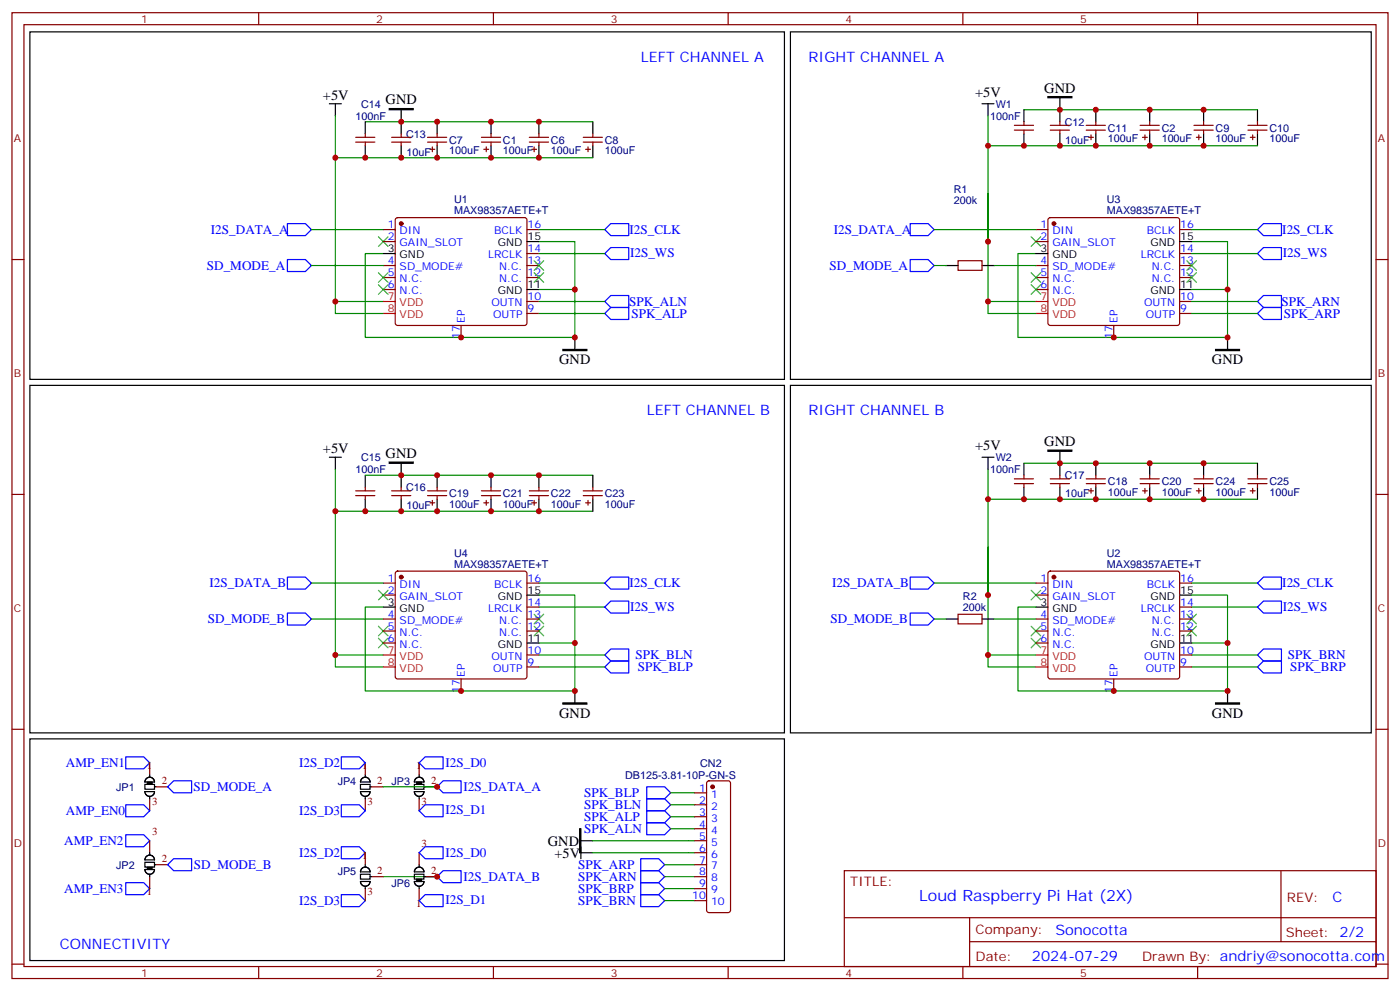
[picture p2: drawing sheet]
<svg xmlns="http://www.w3.org/2000/svg" width="412mm" height="292mm" viewBox="0 0 412 292" stroke-linecap="round" stroke-linejoin="round" font-family="sans-serif">
<g fill="none" stroke="#870000" stroke-width=".35">
<path d="M3.5 3.7h405.4v284.4h-405.4zM7.1 7.3h398.2v277.3h-398.2zM76.2 3.7v3.6M145.3 3.7v3.6M214.5 3.7v3.6M283.6 3.7v3.6M352.8 3.7v3.6M107.6 39.4v1M118.2 39.4v1M128.8 39.4v1M144.6 39.4v1M158.7 39.4v1"/>
<path d="M174.6 39.4v1M298.8 38.3h5.6M298.8 36.9h5.6M301.6 35.8v1.1M301.6 38.3v1.1M309.4 38.3h5.6M309.4 36.9h5.6M312.2 35.8v1.1M312.2 38.3v1.1M320 38.3h5.6M320 36.9h5.6M321.4 39.7v1.4"/>
<path d="M322.8 35.8v1.1M322.8 38.3v1.1M335.8 38.3h5.7M335.8 36.9h5.7M337.3 39.7v1.4M338.7 35.8v1.1M338.7 38.3v1.1M351.7 38.3h5.7M351.7 36.9h5.7M353.1 39.7v1.4M354.5 35.8v1.1M354.5 38.3v1.1"/>
<path d="M367.6 38.3h5.6M367.6 36.9h5.6M369 39.7v1.4M370.4 35.8v1.1M370.4 38.3v1.1M104.8 40.4h5.6M104.8 41.8h5.6M107.6 41.8v1.1M115.4 40.4h5.6M115.4 41.8h5.6M118.2 41.8v1.1M125.9 40.4h5.7"/>
<path d="M125.9 41.8h5.7M126.6 44h1.5M127.4 43.3v1.4M128.8 41.8v1.1M141.8 40.4h5.7M141.8 41.8h5.7M142.5 44h1.4M143.2 43.3v1.4M144.6 41.8v1.1M155.9 40.4h5.7M155.9 41.8h5.7M156.6 44h1.4"/>
<path d="M157.3 43.3v1.4M158.7 41.8v1.1M171.8 40.4h5.6M171.8 41.8h5.6M172.5 44h1.4M173.2 43.3v1.4M174.6 41.8v1.1M320.7 40.4h1.4M336.5 40.4h1.5M352.4 40.4h1.4M368.3 40.4h1.4M3.5 76.4h3.6"/>
<path d="M112.9 67.6h3.5M112.9 71.1h3.5M112.9 78.2h3.5M116.7 64.3l.4-.2h37.4l.5 .2 .2 .5v30.3l-.2 .5-.5 .2h-37.4l-.5-.2-.2-.5v-30.3zM155.2 67.6h3.5M155.2 78.2h3.5M155.2 74.6h3.5M282.2 76.8h7.1v2.8h-7.1zM305.2 67.6h3.5M305.2 71.1h3.5M305.2 78.2h3.5M308.9 64.3l.5-.2h37.4l.5 .2 .2 .5v30.3l-.2 .5-.5 .2h-37.4l-.5-.2-.2-.5v-30.3z"/>
<path d="M347.5 67.6h3.5M347.5 78.2h3.5M347.5 74.6h3.5M405.3 76.4h3.6M112.9 81.7h3.5M112.9 85.2h3.5M135.8 95.8v3.5M155.2 81.7h3.5M155.2 92.3h3.5M155.2 88.8h3.5M305.2 81.7h3.5M305.2 85.2h3.5"/>
<path d="M328.1 95.8v3.5M347.5 81.7h3.5M347.5 92.3h3.5M347.5 88.8h3.5M301.6 139.9v1.1M312.2 139.9v1.1M322.8 139.9v1.1M338.7 139.9v1.1M354.5 139.9v1.1M370.4 139.9v1.1M3.5 145.6h3.6M104.8 145.9h5.6"/>
<path d="M104.8 144.5h5.6M107.6 143.4v1.1M107.6 145.9v1.1M115.4 145.9h5.6M115.4 144.5h5.6M118.2 143.4v1.1M118.2 145.9v1.1M125.9 145.9h5.7M125.9 144.5h5.7M126.6 148h1.5M127.4 147.3v1.4M128.8 143.4v1.1"/>
<path d="M128.8 145.9v1.1M141.8 145.9h5.7M141.8 144.5h5.7M142.5 148h1.4M143.2 147.3v1.4M144.6 143.4v1.1M144.6 145.9v1.1M155.9 145.9h5.7M155.9 144.5h5.7M156.6 148h1.4M157.3 147.3v1.4M158.7 143.4v1.1"/>
<path d="M158.7 145.9v1.1M171.8 145.9h5.6M171.8 144.5h5.6M172.5 148h1.4M173.2 147.3v1.4M174.6 143.4v1.1M174.6 145.9v1.1M298.8 142.4h5.6M298.8 141h5.6M301.6 142.4v1M309.4 142.4h5.6M309.4 141h5.6"/>
<path d="M312.2 142.4v1M320 142.4h5.6M320 141h5.6M320.7 144.5h1.4M321.4 143.8v1.4M322.8 142.4v1M335.8 142.4h5.7M335.8 141h5.7M336.5 144.5h1.5M337.3 143.8v1.4M338.7 142.4v1M351.7 142.4h5.7"/>
<path d="M351.7 141h5.7M352.4 144.5h1.4M353.1 143.8v1.4M354.5 142.4v1M367.6 142.4h5.6M367.6 141h5.6M368.3 144.5h1.4M369 143.8v1.4M370.4 142.4v1M405.3 145.6h3.6M112.9 171.7h3.5M112.9 175.2h3.5"/>
<path d="M116.7 168.3l.4-.2h37.4l.5 .2 .2 .5v30.4l-.2 .5-.5 .2h-37.4l-.5-.3-.2-.4v-30.4zM155.2 171.7h3.5M155.2 178.7h3.5M305.2 171.7h3.5M305.2 175.2h3.5M308.9 168.3l.5-.2h37.4l.5 .2 .2 .5v30.4l-.2 .5-.5 .2h-37.4l-.5-.3-.2-.4v-30.4zM347.5 171.7h3.5M347.5 178.7h3.5M112.9 182.2h3.5M112.9 185.8h3.5M112.9 189.3h3.5M135.8 199.9v3.5"/>
<path d="M155.2 182.2h3.5M155.2 185.8h3.5M155.2 196.4h3.5M155.2 192.8h3.5M282.2 180.8h7.1v2.9h-7.1zM305.2 182.2h3.5M305.2 185.8h3.5M305.2 189.3h3.5M328.1 199.9v3.5M347.5 182.2h3.5M347.5 185.8h3.5M347.5 196.4h3.5"/>
<path d="M347.5 192.8h3.5M3.5 214.7h3.6M405.3 214.7h3.6M204.6 233.4h3.5M204.6 236.9h3.5M208.4 230.1l.4-.2h5.7l.5 .2 .2 .5v37.4l-.2 .5-.5 .2h-5.7l-.5-.3-.2-.4v-37.4zM204.6 240.5h3.5M204.6 244h3.5M204.6 247.5h3.5M204.6 251h3.5M204.6 254.6h3.5M204.6 258.1h3.5"/>
<path d="M248.7 256.3h156.6v28.3h-156.6zM377.3 256.4v20.8M204.6 261.6h3.5M204.6 265.1h3.5M248.7 270.2h156.5M285.6 277.2h119.6M285.6 270.2v14.1M3.5 283.8h3.6M76.2 284.6v3.5M145.3 284.6v3.5M214.5 284.6v3.5M283.6 284.6v3.5"/>
<path d="M352.8 284.6v3.5M405.3 283.8h3.6"/>
</g>
<g fill="none" stroke="#850000" stroke-width=".35">
<path d="M44.1 224.6v3.5M44.1 235.2v3.5M45.9 231.6h3.5M107.6 224.6v3.5M107.6 235.2v3.5M109.4 231.6h3.5M123.5 224.6v3.5M123.5 235.2v3.5M125.2 231.6h3.6M44.1 247.5v3.5M44.1 258.1v3.5M45.9 254.6h3.5"/>
<path d="M107.6 251v3.6M109.4 258.1h3.5M123.5 251v3.6M125.2 258.1h3.6M107.6 261.6v3.5M123.5 261.6v3.5"/>
</g>
<g fill="none" stroke="#000" stroke-width=".35">
<path d="M8.8 9.4h222.3v102.3h-222.3zM232.8 9.4h171.1v102.3h-171.1zM97 30.6h3.5M98.8 30.6v3.5M107.6 35.8v3.6M118.2 32.3v7.1M128.8 35.8v3.6M144.6 35.8v3.6M158.7 35.8v3.6M174.6 35.8v3.6M289.3 30.6h3.5M291 30.6v3.5"/>
<path d="M301.6 32.3v3.5M301.6 39.4v3.5M312.2 28.8v7M312.2 39.4v3.5M322.8 32.3v3.5M322.8 39.4v3.5M338.7 32.3v3.5M338.7 39.4v3.5M354.5 32.3v3.5M354.5 39.4v3.5M370.4 32.3v3.5M370.4 39.4v3.5"/>
<path d="M107.6 42.9v3.5M118.2 42.9v3.5M128.8 42.9v3.5M144.6 42.9v3.5M158.7 42.9v3.5M174.6 42.9v3.5M112.9 74.6h3.5M155.2 71.1h3.5M278.7 78.2h3.5M289.3 78.2h3.5M305.2 74.6h3.5M347.5 71.1h3.5"/>
<path d="M155.2 85.2h3.5M169.3 99.3v3.6M347.5 85.2h3.5M361.6 99.3v3.6M8.8 113.5h222.3v102.3h-222.3zM232.8 113.5h171.1v102.3h-171.1zM97 134.6h3.5M98.8 134.6v3.5M107.6 139.9v3.5M118.2 136.4v7M128.8 139.9v3.5M144.6 139.9v3.5"/>
<path d="M158.7 139.9v3.5M174.6 139.9v3.5M289.3 134.6h3.5M291 134.6v3.5M301.6 136.4v3.5M312.2 132.9v7M322.8 136.4v3.5M338.7 136.4v3.5M354.5 136.4v3.5M370.4 136.4v3.5M107.6 147v3.5M118.2 147v3.5"/>
<path d="M128.8 147v3.5M144.6 147v3.5M158.7 147v3.5M174.6 147v3.5M301.6 143.4v3.6M312.2 143.4v3.6M322.8 143.4v3.6M338.7 143.4v3.6M354.5 143.4v3.6M370.4 143.4v3.6M112.9 178.7h3.5M155.2 175.2h3.5"/>
<path d="M305.2 178.7h3.5M347.5 175.2h3.5M155.2 189.3h3.5M278.7 182.2h3.5M289.3 182.2h3.5M347.5 189.3h3.5M8.8 217.5h222.3v65.3h-222.3zM169.3 203.4v3.5M361.6 203.4v3.5M42.7 230.9h2.8v1.4h-2.8zM42.7 233h2.8a1.41 1.41 0 0 1-1.4 1.5 1.41 1.41 0 0 1-1.4-1.5zM43.3 229.1a1.41 1.41 0 0 1 1.4-.1 1.41 1.41 0 0 1 .8 1.2h-2.8z"/>
<path d="M44.1 228.1v.7M44.1 234.5v.7M45.5 231.6h.4M106.2 230.9h2.8v1.4h-2.8zM106.2 233h2.8a1.41 1.41 0 0 1-1.4 1.5 1.41 1.41 0 0 1-1.4-1.5zM106.8 229.1a1.41 1.41 0 0 1 1.4-.1 1.41 1.41 0 0 1 .8 1.2h-2.8zM107.6 228.1v.7M107.6 234.5v.7M109 231.6h.4M122.1 230.9h2.8v1.4h-2.8zM122.1 233h2.8a1.41 1.41 0 0 1-1.4 1.5 1.41 1.41 0 0 1-1.4-1.5zM122.6 229.1a1.41 1.41 0 0 1 1.5-.1 1.41 1.41 0 0 1 .8 1.2h-2.8z"/>
<path d="M123.5 228.1v.7M123.5 234.5v.7M124.9 231.6h.3M42.7 253.9h2.8v1.4h-2.8zM42.7 256h2.8a1.41 1.41 0 0 1-1.4 1.4 1.41 1.41 0 0 1-1.4-1.4zM43 252.3a1.41 1.41 0 0 1 1.5-.5 1.41 1.41 0 0 1 1 1.4l-2.8-.1zM44.1 251v.7M44.1 257.4v.7M45.5 254.6h.4M106.2 257.4h2.8v1.4h-2.8zM106.2 259.5h2.8a1.41 1.41 0 0 1-1.4 1.4 1.41 1.41 0 0 1-1.4-1.4zM107.6 254.6v.7"/>
<path d="M109 256.7a1.41 1.41 0 0 0-1.4-1.4 1.41 1.41 0 0 0-1.4 1.4h2.8M109 258.1h.4M122.1 257.4h2.8v1.4h-2.8zM122.1 259.5h2.8a1.41 1.41 0 0 1-1.4 1.4 1.41 1.41 0 0 1-1.4-1.4zM122.1 256.7a1.41 1.41 0 0 1 1.4-1.4 1.41 1.41 0 0 1 1.4 1.4h-2.8M123.5 254.6v.7M124.9 258.1h.3M171.1 247.5h3.5M171.1 251h3.5M171.1 249.3v3.5M107.6 260.9v.7M123.5 260.9v.7"/>
</g>
<g fill="#000" stroke="#000" stroke-width=".35">
<path d="M114.7 32h7v.3h-7zM308.7 28.4h7v.4h-7zM165.8 102.9h7.1v.3h-7.1zM358.1 102.9h7v.3h-7zM114.7 136h7v.4h-7zM308.7 132.5h7v.4h-7zM165.8 206.9h7.1v.4h-7.1zM358.1 206.9h7v.4h-7zM43.4 230.2h1.4v.7h-1.4zM122.8 230.2h1.4v.7h-1.4zM43.4 255.3h1.4v.7h-1.4zM122.8 258.8h1.4v.7h-1.4z"/>
<path d="M170.7 244h.4v7h-.4z"/>
</g>
<g fill="none" stroke="#00f" stroke-width=".35">
<path d="M84.7 76.4h5.3l1.7 1.8-1.7 1.7h-5.3zM84.7 65.8h5.3l1.7 1.8-1.7 1.8h-5.3zM179.9 72.9h5.3v3.5h-5.3l-1.7-1.8zM179.9 65.8h5.3v3.6h-5.3l-1.7-1.8zM268.1 65.8h5.3l1.8 1.8-1.8 1.8h-5.3zM268.1 76.4h5.3l1.8 1.8-1.8 1.7h-5.3zM370.4 67.6l1.8-1.8h5.3v3.6h-5.3zM372.2 72.9h5.3v3.5h-5.3l-1.8-1.8zM179.9 87h5.3v3.5h-5.3l-1.7-1.7zM179.9 90.5h5.3v3.6h-5.3l-1.7-1.8zM372.2 90.5h5.3v3.6h-5.3l-1.8-1.8zM372.2 87h5.3v3.5h-5.3l-1.8-1.7z"/>
<path d="M84.7 169.9h5.3l1.7 1.8-1.7 1.7h-5.3zM179.9 169.9h5.3v3.5h-5.3l-1.7-1.7zM179.9 177h5.3v3.5h-5.3l-1.7-1.8zM268.1 169.9h5.3l1.8 1.8-1.8 1.7h-5.3zM372.2 169.9h5.3v3.5h-5.3l-1.8-1.7zM372.2 177h5.3v3.5h-5.3l-1.8-1.8zM84.7 180.5h5.3l1.7 1.7-1.7 1.8h-5.3zM179.9 194.6h5.3v3.5h-5.3l-1.7-1.7zM179.9 191.1h5.3v3.5h-5.3l-1.7-1.8zM268.1 180.5h5.3l1.8 1.7-1.8 1.8h-5.3zM370.4 192.8l1.8-1.7h5.3v3.5h-5.3zM372.2 194.6h5.3v3.5h-5.3l-1.8-1.7z"/>
<path d="M37 222.8h5.3l1.8 1.8-1.8 1.7h-5.3zM37 236.9h5.3l1.8 1.8-1.8 1.8h-5.3zM49.4 231.6l1.8-1.7h5.2v3.5h-5.2zM100.5 222.8h5.3l1.8 1.8-1.8 1.7h-5.3zM100.5 236.9h5.3l1.8 1.8-1.8 1.8h-5.3zM123.5 224.6l1.7-1.8h5.3v3.5h-5.3zM123.5 238.7l1.7-1.8h5.3v3.6h-5.3zM128.8 231.6l1.7-1.7h5.3v3.5h-5.3zM190.5 238.7h5.3l1.8 1.8-1.8 1.7h-5.3zM190.5 231.6h5.3l1.8 1.8-1.8 1.8h-5.3zM190.5 235.2h5.3l1.8 1.7-1.8 1.8h-5.3zM37 245.7h5.3l1.8 1.8-1.8 1.8h-5.3z"/>
<path d="M37 259.9h5.3l1.8 1.7-1.8 1.8h-5.3zM49.4 254.6l1.8-1.8h5.2v3.5h-5.2zM100.5 249.3h5.3l1.8 1.7-1.8 1.8h-5.3zM123.5 251l1.7-1.7h5.3v3.5h-5.3zM128.8 258.1l1.7-1.8h5.3v3.6h-5.3zM188.7 252.8h5.3l1.8 1.8-1.8 1.7h-5.3zM188.7 256.3h5.3l1.8 1.8-1.8 1.8h-5.3zM188.7 259.9h5.3l1.8 1.7-1.8 1.8h-5.3zM190.5 242.2h5.3l1.8 1.8-1.8 1.7h-5.3zM100.5 263.4h5.3l1.8 1.7-1.8 1.8h-5.3zM123.5 265.1l1.7-1.7h5.3v3.5h-5.3zM188.7 263.4h5.3l1.8 1.7-1.8 1.8h-5.3z"/>
</g>
<g fill="none" stroke="#008700" stroke-width=".35">
<path d="M98.8 34.1v54.7h14.1M107.6 35.8h67M291 34.1v8.8h79.4M301.6 32.3h68.8M98.8 46.4h75.8M291 42.9v28.2v-14.1M91.7 67.6h21.2M91.7 78.2h21.2M158.7 71.1h10.6v28.2h-61.7v-24.7h5.3M158.7 74.6h19.5M158.7 67.6h19.5M275.2 67.6h30"/>
<path d="M275.2 78.2h3.5M291 71.1v21.2h14.2M292.8 78.2h12.4M351 71.1h10.6v28.2h-61.7v-24.7h5.3M351 74.6h19.4M351 67.6h19.4M98.8 88.8v3.5h14.1M158.7 85.2h10.6M158.7 92.3h19.5M158.7 88.8h19.5M291 88.8h14.2M351 85.2h10.6"/>
<path d="M351 92.3h19.4M351 88.8h19.4M98.8 138.1v54.7h14.1M107.6 139.9h67M291 138.1v8.9h79.4M301.6 136.4h68.8M98.8 150.5h75.8M291 147v28.2v-14.1M91.7 171.7h21.2M158.7 175.2h10.6v28.2h-61.7v-24.7h5.3M158.7 171.7h19.5M158.7 178.7h19.5"/>
<path d="M275.2 171.7h30M291 175.2v21.2h14.2M351 175.2h10.6v28.2h-61.7v-24.7h5.3M351 171.7h19.4M351 178.7h19.4M91.7 182.2h21.2M98.8 192.8v3.6h14.1M158.7 192.8h19.5M158.7 196.4h19.5M158.7 189.3h10.6M275.2 182.2h3.5M291 192.8h14.2"/>
<path d="M292.8 182.2h12.4M351 192.8h19.4M351 196.4h19.4M351 189.3h10.6M112.9 231.6h15.9M197.6 233.4h7M197.6 236.9h7M112.9 258.1h15.9M174.6 247.5h30M174.6 251h30M195.8 258.1h8.8M195.8 254.6h8.8"/>
<path d="M197.6 240.5h7M197.6 244h7M195.8 261.6h8.8M195.8 265.1h8.8"/>
</g>
<g fill="#870000" stroke="#870000" stroke-width=".35">
<circle cx="209.9" cy="231.6" r=".53"/>
<circle cx="118.2" cy="65.8" r=".53"/>
<circle cx="310.4" cy="169.9" r=".53"/>
<circle cx="310.4" cy="65.8" r=".53"/>
<circle cx="118.2" cy="169.9" r=".53"/>
</g>
<g fill="none" stroke="#3c3" stroke-width=".35">
<path d="M111.5 69.7l2.8 2.8M114.3 69.7l-2.8 2.8M157.3 76.8l2.9 2.8M160.2 76.8l-2.9 2.8M303.7 69.7l2.9 2.8M306.6 69.7l-2.9 2.8M349.6 76.8l2.8 2.8M352.4 76.8l-2.8 2.8M111.5 80.3l2.8 2.8M111.5 83.8l2.8 2.8M114.3 80.3l-2.8 2.8M114.3 83.8l-2.8 2.8"/>
<path d="M157.3 80.3l2.9 2.8M160.2 80.3l-2.9 2.8M303.7 80.3l2.9 2.8M303.7 83.8l2.9 2.8M306.6 80.3l-2.9 2.8M306.6 83.8l-2.9 2.8M349.6 80.3l2.8 2.8M352.4 80.3l-2.8 2.8M111.5 173.8l2.8 2.8M114.3 173.8l-2.8 2.8M303.7 173.8l2.9 2.8M306.6 173.8l-2.9 2.8"/>
<path d="M111.5 187.9l2.8 2.8M111.5 184.4l2.8 2.8M114.3 187.9l-2.8 2.8M114.3 184.4l-2.8 2.8M157.3 180.8l2.9 2.9M157.3 184.4l2.9 2.8M160.2 180.8l-2.9 2.9M160.2 184.4l-2.9 2.8M303.7 187.9l2.9 2.8M303.7 184.4l2.9 2.8M306.6 187.9l-2.9 2.8M306.6 184.4l-2.9 2.8"/>
<path d="M349.6 180.8l2.8 2.9M349.6 184.4l2.8 2.8M352.4 180.8l-2.8 2.9M352.4 184.4l-2.8 2.8"/>
</g>
<path d="M112.9 88.8h3.5M112.9 92.3h3.5M305.2 88.8h3.5M305.2 92.3h3.5M112.9 192.8h3.5M112.9 196.4h3.5M305.2 192.8h3.5M305.2 196.4h3.5" fill="none" stroke="#f00" stroke-width=".35"/>
<g fill="#c00">
<circle cx="128.8" cy="258.1" r=".88"/>
<circle cx="354.5" cy="42.9" r=".88"/>
<circle cx="338.7" cy="42.9" r=".88"/>
<circle cx="354.5" cy="32.3" r=".88"/>
<circle cx="338.7" cy="32.3" r=".88"/>
<circle cx="158.8" cy="46.4" r=".88"/>
<circle cx="144.6" cy="46.4" r=".88"/>
<circle cx="158.8" cy="35.8" r=".88"/>
<circle cx="144.6" cy="35.8" r=".88"/>
<circle cx="128.8" cy="46.4" r=".88"/>
<circle cx="128.8" cy="35.8" r=".88"/>
<circle cx="322.8" cy="42.9" r=".88"/>
<circle cx="322.8" cy="32.3" r=".88"/>
<circle cx="118.2" cy="46.4" r=".88"/>
<circle cx="118.2" cy="35.8" r=".88"/>
<circle cx="312.2" cy="42.9" r=".88"/>
<circle cx="107.6" cy="46.4" r=".88"/>
<circle cx="312.2" cy="32.3" r=".88"/>
<circle cx="301.6" cy="42.9" r=".88"/>
<circle cx="98.8" cy="46.4" r=".88"/>
<circle cx="128.8" cy="231.6" r=".88"/>
<circle cx="291" cy="147" r=".88"/>
<circle cx="301.6" cy="147" r=".88"/>
<circle cx="312.2" cy="136.4" r=".88"/>
<circle cx="107.6" cy="150.5" r=".88"/>
<circle cx="312.2" cy="147" r=".88"/>
<circle cx="118.2" cy="139.9" r=".88"/>
<circle cx="118.2" cy="150.5" r=".88"/>
<circle cx="322.8" cy="136.4" r=".88"/>
<circle cx="322.8" cy="147" r=".88"/>
<circle cx="128.8" cy="139.9" r=".88"/>
<circle cx="128.8" cy="150.5" r=".88"/>
<circle cx="144.6" cy="139.9" r=".88"/>
<circle cx="158.8" cy="139.9" r=".88"/>
<circle cx="144.6" cy="150.5" r=".88"/>
<circle cx="158.8" cy="150.5" r=".88"/>
<circle cx="338.7" cy="136.4" r=".88"/>
<circle cx="354.5" cy="136.4" r=".88"/>
<circle cx="338.7" cy="147" r=".88"/>
<circle cx="354.5" cy="147" r=".88"/>
<circle cx="169.3" cy="85.2" r=".88"/>
<circle cx="98.8" cy="88.8" r=".88"/>
<circle cx="135.8" cy="99.3" r=".88"/>
<circle cx="169.3" cy="99.3" r=".88"/>
<circle cx="361.6" cy="203.4" r=".88"/>
<circle cx="328.1" cy="203.4" r=".88"/>
<circle cx="361.6" cy="189.3" r=".88"/>
<circle cx="291" cy="175.2" r=".88"/>
<circle cx="291" cy="192.8" r=".88"/>
<circle cx="291" cy="88.8" r=".88"/>
<circle cx="291" cy="71.1" r=".88"/>
<circle cx="361.6" cy="85.2" r=".88"/>
<circle cx="328.1" cy="99.3" r=".88"/>
<circle cx="361.6" cy="99.3" r=".88"/>
<circle cx="291" cy="42.9" r=".88"/>
<circle cx="169.3" cy="203.4" r=".88"/>
<circle cx="135.8" cy="203.4" r=".88"/>
<circle cx="98.8" cy="192.8" r=".88"/>
<circle cx="169.3" cy="189.3" r=".88"/>
<circle cx="98.8" cy="150.5" r=".88"/>
</g>
<text font-size="4.6" fill="#00f" x="270.8" y="265.4">Loud Raspberry Pi Hat (2X)</text>
<g font-size="4.2" fill="#00f">
<text x="188.7" y="18.2">LEFT CHANNEL A</text>
<text x="238.1" y="18.2">RIGHT CHANNEL A</text>
<text x="190.5" y="122.3">LEFT CHANNEL B</text>
<text x="238.1" y="122.3">RIGHT CHANNEL B</text>
<text x="392.5" y="265.6">C</text>
<text x="310.9" y="275.2">Sonocotta</text>
<text x="17.6" y="279.3">CONNECTIVITY</text>
<text x="304" y="283">2024-07-29</text>
</g>
<g font-size="4.2">
<text x="95.1" y="29.4">+5V</text>
<text x="287.3" y="28.5">+5V</text>
<text x="307.6" y="27.2">GND</text>
<text x="113.6" y="30.8">GND</text>
<text x="164.7" y="107.2">GND</text>
<text x="357" y="107.2">GND</text>
<text x="307.6" y="131.3">GND</text>
<text x="95.1" y="133.5">+5V</text>
<text x="113.6" y="134.8">GND</text>
<text x="287.3" y="132.5">+5V</text>
<text x="164.7" y="211.3">GND</text>
<text x="357" y="211.3">GND</text>
<text x="161.4" y="248.9">GND</text>
<text x="163.3" y="252.5">+5V</text>
</g>
<g font-size="3.9" fill="#00f">
<text x="62.1" y="68.8">I2S_DATA_A</text>
<text x="185.5" y="68.7">I2S_CLK</text>
<text x="245.6" y="68.8">I2S_DATA_A</text>
<text x="377.7" y="68.7">I2S_CLK</text>
<text x="185.6" y="75.8">I2S_WS</text>
<text x="377.9" y="75.8">I2S_WS</text>
<text x="60.9" y="79.4">SD_MODE_A</text>
<text x="244.4" y="79.4">SD_MODE_A</text>
<text x="185.3" y="90">SPK_ALN</text>
<text x="186" y="93.6">SPK_ALP</text>
<text x="377.5" y="90">SPK_ARN</text>
<text x="378.2" y="93.6">SPK_ARP</text>
<text x="61.7" y="172.9">I2S_DATA_B</text>
<text x="185.5" y="172.8">I2S_CLK</text>
<text x="245.1" y="172.9">I2S_DATA_B</text>
<text x="377.7" y="172.8">I2S_CLK</text>
<text x="185.6" y="179.9">I2S_WS</text>
<text x="377.9" y="179.9">I2S_WS</text>
<text x="61.2" y="183.5">SD_MODE_B</text>
<text x="244.6" y="183.5">SD_MODE_B</text>
<text x="187.2" y="194.1">SPK_BLN</text>
<text x="187.9" y="197.6">SPK_BLP</text>
<text x="379.4" y="194">SPK_BRN</text>
<text x="380" y="197.5">SPK_BRP</text>
<text x="19.4" y="225.9">AMP_EN1</text>
<text x="88.1" y="225.7">I2S_D2</text>
<text x="131.2" y="225.8">I2S_D0</text>
<text x="57" y="232.8">SD_MODE_A</text>
<text x="136.5" y="232.9">I2S_DATA_A</text>
<text x="19.4" y="240">AMP_EN0</text>
<text x="88.1" y="240">I2S_D3</text>
<text x="131.2" y="239.8">I2S_D1</text>
<text x="172.1" y="234.6">SPK_BLP</text>
<text x="172.1" y="238.2">SPK_BLN</text>
<text x="172.1" y="241.7">SPK_ALP</text>
<text x="172.1" y="245.2">SPK_ALN</text>
<text x="18.9" y="248.8">AMP_EN2</text>
<text x="57.1" y="255.9">SD_MODE_B</text>
<text x="88.1" y="252.2">I2S_D2</text>
<text x="131.2" y="252.3">I2S_D0</text>
<text x="170.3" y="255.8">SPK_ARP</text>
<text x="18.9" y="262.9">AMP_EN3</text>
<text x="136.5" y="259.4">I2S_DATA_B</text>
<text x="170.3" y="259.3">SPK_ARN</text>
<text x="170.3" y="262.9">SPK_BRP</text>
<text x="88.1" y="266.4">I2S_D3</text>
<text x="131.2" y="266.2">I2S_D1</text>
<text x="170.3" y="266.4">SPK_BRN</text>
</g>
<g font-size="3.9" fill="#800">
<text x="250.5" y="260.9">TITLE:</text>
<text x="379.1" y="265.6">REV:</text>
<text x="287.4" y="275.1">Company:</text>
<text x="378.7" y="275.7">Sheet: 2/2</text>
<text x="287.4" y="282.8">Date:</text>
<text x="336.4" y="282.9">Drawn By: andriy@sonocotta.com</text>
</g>
<g font-size="3.2" fill="#800">
<text x="41.6" y="6.7">1</text>
<text x="110.8" y="6.7">2</text>
<text x="179.9" y="6.7">3</text>
<text x="249.1" y="6.7">4</text>
<text x="318.2" y="6.7">5</text>
<text x="4.1" y="41.8">A</text>
<text x="405.9" y="41.8">A</text>
<text x="4.1" y="111">B</text>
<text x="405.9" y="111">B</text>
<text x="4.1" y="180.1">C</text>
<text x="405.9" y="180.1">C</text>
<text x="4.1" y="249.3">D</text>
<text x="405.9" y="249.3">D</text>
<text x="41.6" y="287.5">1</text>
<text x="110.8" y="287.5">2</text>
<text x="179.9" y="287.5">3</text>
<text x="249.1" y="287.5">4</text>
<text x="318.2" y="287.5">5</text>
</g>
<g font-size="3.2" fill="#000080">
<text x="104.7" y="35.2">100nF</text>
<text x="106.3" y="31.7">C14</text>
<text x="291.7" y="35.2">100nF</text>
<text x="293.3" y="31.7">W1</text>
<text x="119.6" y="40.5">C13</text>
<text x="313.6" y="37">C12</text>
<text x="326.3" y="41.9">100uF</text>
<text x="326.3" y="38.7">C11</text>
<text x="342.2" y="41.9">100uF</text>
<text x="342.2" y="38.7">C2</text>
<text x="358.1" y="41.9">100uF</text>
<text x="358.1" y="38.7">C9</text>
<text x="373.9" y="41.9">100uF</text>
<text x="373.9" y="38.7">C10</text>
<text x="119.7" y="45.8">10uF</text>
<text x="132.3" y="45.5">100uF</text>
<text x="132.3" y="42.3">C7</text>
<text x="148.2" y="45.5">100uF</text>
<text x="148.2" y="42.3">C1</text>
<text x="162.3" y="45.5">100uF</text>
<text x="162.3" y="42.3">C6</text>
<text x="178.2" y="45.5">100uF</text>
<text x="178.2" y="42.3">C8</text>
<text x="313.7" y="42.3">10uF</text>
<text x="133.8" y="59.8">U1</text>
<text x="281" y="59.9">200k</text>
<text x="281" y="56.7">R1</text>
<text x="326" y="59.8">U3</text>
<text x="133.8" y="63">MAX98357AETE+T</text>
<text x="326" y="63">MAX98357AETE+T</text>
<text x="106.3" y="135.8">C15</text>
<text x="293.3" y="135.8">W2</text>
<text x="104.7" y="139.3">100nF</text>
<text x="291.7" y="139.3">100nF</text>
<text x="313.6" y="141.1">C17</text>
<text x="326.3" y="142.8">C18</text>
<text x="342.2" y="142.8">C20</text>
<text x="358.1" y="142.8">C24</text>
<text x="373.9" y="142.8">C25</text>
<text x="119.6" y="144.6">C16</text>
<text x="119.7" y="149.9">10uF</text>
<text x="132.3" y="149.5">100uF</text>
<text x="132.3" y="146.3">C19</text>
<text x="148.2" y="149.5">100uF</text>
<text x="148.2" y="146.3">C21</text>
<text x="162.3" y="149.5">100uF</text>
<text x="162.3" y="146.3">C22</text>
<text x="178.2" y="149.5">100uF</text>
<text x="178.2" y="146.3">C23</text>
<text x="313.7" y="146.3">10uF</text>
<text x="326.3" y="146">100uF</text>
<text x="342.2" y="146">100uF</text>
<text x="358.1" y="146">100uF</text>
<text x="373.9" y="146">100uF</text>
<text x="133.8" y="167.1">MAX98357AETE+T</text>
<text x="133.8" y="163.9">U4</text>
<text x="326" y="167.1">MAX98357AETE+T</text>
<text x="326" y="163.9">U2</text>
<text x="283.6" y="179.8">200k</text>
<text x="283.6" y="176.6">R2</text>
<text x="206.3" y="225.7">CN2</text>
<text x="34.2" y="233">JP1</text>
<text x="99.5" y="231">JP4</text>
<text x="115.3" y="231">JP3</text>
<text x="184.1" y="229.2">DB125-3.81-10P-GN-S</text>
<text x="34.2" y="255.7">JP2</text>
<text x="99.5" y="257.5">JP5</text>
<text x="115.3" y="261.2">JP6</text>
</g>
<g font-size="3.2" fill="#00f">
<text x="114.2" y="67.2">1</text>
<text x="114.2" y="70.8">2</text>
<text x="117.7" y="69">DIN</text>
<text x="145.6" y="69">BCLK</text>
<text x="155.4" y="67.2">16</text>
<text x="306.5" y="67.2">1</text>
<text x="306.5" y="70.8">2</text>
<text x="310" y="69">DIN</text>
<text x="337.8" y="69">BCLK</text>
<text x="347.7" y="67.2">16</text>
<text x="114.2" y="77.8">4</text>
<text x="117.7" y="72.5">GAIN_SLOT</text>
<text x="143.8" y="76.1">LRCLK</text>
<text x="155.4" y="77.8">13</text>
<text x="155.4" y="74.3">14</text>
<text x="306.5" y="77.8">4</text>
<text x="310" y="72.5">GAIN_SLOT</text>
<text x="336" y="76.1">LRCLK</text>
<text x="347.7" y="77.8">13</text>
<text x="347.7" y="74.3">14</text>
<text x="114.2" y="81.4">5</text>
<text x="117.7" y="79.6">SD_MODE#</text>
<text x="117.7" y="83.1">N.C.</text>
<text x="147" y="83.1">N.C.</text>
<text x="147" y="79.6">N.C.</text>
<text x="155.4" y="81.4">12</text>
<text x="306.5" y="81.4">5</text>
<text x="310" y="79.6">SD_MODE#</text>
<text x="310" y="83.1">N.C.</text>
<text x="339.3" y="83.1">N.C.</text>
<text x="339.3" y="79.6">N.C.</text>
<text x="347.7" y="81.4">12</text>
<text x="114.2" y="84.9">6</text>
<text x="117.7" y="86.6">N.C.</text>
<text x="155.4" y="88.4">10</text>
<text x="306.5" y="84.9">6</text>
<text x="310" y="86.6">N.C.</text>
<text x="347.7" y="88.4">10</text>
<text x="136.9" y="95.1" transform="rotate(-90 136.9 95.1)">EP</text>
<text x="144.8" y="90.2">OUTN</text>
<text x="145.2" y="93.7">OUTP</text>
<text x="155.4" y="91.9">9</text>
<text x="329.1" y="95.1" transform="rotate(-90 329.1 95.1)">EP</text>
<text x="337" y="90.2">OUTN</text>
<text x="337.5" y="93.7">OUTP</text>
<text x="347.7" y="91.9">9</text>
<text x="135.5" y="99.8" transform="rotate(-90 135.5 99.8)">17</text>
<text x="327.7" y="99.8" transform="rotate(-90 327.7 99.8)">17</text>
<text x="114.2" y="171.3">1</text>
<text x="117.7" y="173.1">DIN</text>
<text x="145.6" y="173.1">BCLK</text>
<text x="155.4" y="171.3">16</text>
<text x="306.5" y="171.3">1</text>
<text x="310" y="173.1">DIN</text>
<text x="337.8" y="173.1">BCLK</text>
<text x="347.7" y="171.3">16</text>
<text x="114.2" y="174.8">2</text>
<text x="117.7" y="176.6">GAIN_SLOT</text>
<text x="155.4" y="178.4">14</text>
<text x="306.5" y="174.8">2</text>
<text x="310" y="176.6">GAIN_SLOT</text>
<text x="347.7" y="178.4">14</text>
<text x="114.2" y="181.9">4</text>
<text x="114.2" y="185.4">5</text>
<text x="117.7" y="183.7">SD_MODE#</text>
<text x="143.8" y="180.1">LRCLK</text>
<text x="147" y="183.7">N.C.</text>
<text x="155.4" y="185.4">12</text>
<text x="155.4" y="181.9">13</text>
<text x="306.5" y="181.9">4</text>
<text x="306.5" y="185.4">5</text>
<text x="310" y="183.7">SD_MODE#</text>
<text x="336" y="180.1">LRCLK</text>
<text x="339.3" y="183.7">N.C.</text>
<text x="347.7" y="185.4">12</text>
<text x="347.7" y="181.9">13</text>
<text x="114.2" y="188.9">6</text>
<text x="117.7" y="187.2">N.C.</text>
<text x="117.7" y="190.7">N.C.</text>
<text x="147" y="187.2">N.C.</text>
<text x="306.5" y="188.9">6</text>
<text x="310" y="187.2">N.C.</text>
<text x="310" y="190.7">N.C.</text>
<text x="339.3" y="187.2">N.C.</text>
<text x="144.8" y="194.2">OUTN</text>
<text x="145.2" y="197.8">OUTP</text>
<text x="155.4" y="196">9</text>
<text x="155.4" y="192.5">10</text>
<text x="337" y="194.2">OUTN</text>
<text x="337.5" y="197.8">OUTP</text>
<text x="347.7" y="196">9</text>
<text x="347.7" y="192.5">10</text>
<text x="135.5" y="203.9" transform="rotate(-90 135.5 203.9)">17</text>
<text x="136.9" y="199.2" transform="rotate(-90 136.9 199.2)">EP</text>
<text x="327.7" y="203.9" transform="rotate(-90 327.7 203.9)">17</text>
<text x="329.1" y="199.2" transform="rotate(-90 329.1 199.2)">EP</text>
<text x="205.9" y="233">1</text>
<text x="205.9" y="236.6">2</text>
<text x="209.4" y="234.8">1</text>
<text x="209.4" y="238.3">2</text>
<text x="205.9" y="240.1">3</text>
<text x="205.9" y="243.6">4</text>
<text x="209.4" y="241.9">3</text>
<text x="209.4" y="245.4">4</text>
<text x="205.9" y="247.2">5</text>
<text x="205.9" y="250.7">6</text>
<text x="209.4" y="248.9">5</text>
<text x="205.9" y="254.2">7</text>
<text x="205.9" y="257.7">8</text>
<text x="209.4" y="252.4">6</text>
<text x="209.4" y="256">7</text>
<text x="205.9" y="261.3">9</text>
<text x="209.4" y="259.5">8</text>
<text x="209.4" y="263">9</text>
<text x="203.9" y="264.8">10</text>
<text x="209.4" y="266.6">10</text>
</g>
<g font-size="3.2">
<text x="155.4" y="70.8">15</text>
<text x="347.7" y="70.8">15</text>
<text x="114.2" y="74.3">3</text>
<text x="117.7" y="76.1">GND</text>
<text x="146.6" y="72.5">GND</text>
<text x="306.5" y="74.3">3</text>
<text x="310" y="76.1">GND</text>
<text x="338.9" y="72.5">GND</text>
<text x="146.6" y="86.6">GND</text>
<text x="155.4" y="84.9">11</text>
<text x="338.9" y="86.6">GND</text>
<text x="347.7" y="84.9">11</text>
<text x="114.2" y="178.4">3</text>
<text x="146.6" y="176.6">GND</text>
<text x="155.4" y="174.8">15</text>
<text x="306.5" y="178.4">3</text>
<text x="338.9" y="176.6">GND</text>
<text x="347.7" y="174.8">15</text>
<text x="117.7" y="180.1">GND</text>
<text x="310" y="180.1">GND</text>
<text x="146.6" y="190.7">GND</text>
<text x="155.4" y="188.9">11</text>
<text x="338.9" y="190.7">GND</text>
<text x="347.7" y="188.9">11</text>
</g>
<g font-size="3.2" fill="#f00">
<text x="114.2" y="88.4">7</text>
<text x="306.5" y="88.4">7</text>
<text x="114.2" y="91.9">8</text>
<text x="117.7" y="90.2">VDD</text>
<text x="117.7" y="93.7">VDD</text>
<text x="306.5" y="91.9">8</text>
<text x="310" y="90.2">VDD</text>
<text x="310" y="93.7">VDD</text>
<text x="114.2" y="192.5">7</text>
<text x="114.2" y="196">8</text>
<text x="117.7" y="194.2">VDD</text>
<text x="117.7" y="197.8">VDD</text>
<text x="306.5" y="192.5">7</text>
<text x="306.5" y="196">8</text>
<text x="310" y="194.2">VDD</text>
<text x="310" y="197.8">VDD</text>
</g>
<g font-size="3.2" fill="#840000">
<text x="43.2" y="226.3">1</text>
<text x="106.7" y="226.3">1</text>
<text x="122.6" y="226.3">1</text>
<text x="47.6" y="230.9">2</text>
<text x="111.1" y="230.9">2</text>
<text x="127" y="230.9">2</text>
<text x="44.8" y="236.9">3</text>
<text x="108.3" y="236.9">3</text>
<text x="124.2" y="236.9">3</text>
<text x="44.8" y="245.7">3</text>
<text x="124.2" y="249.3">3</text>
<text x="47.6" y="253.9">2</text>
<text x="106.7" y="252.8">1</text>
<text x="111.1" y="257.4">2</text>
<text x="127" y="257.4">2</text>
<text x="43.2" y="263.4">1</text>
<text x="108.3" y="263.4">3</text>
<text x="122.6" y="266.9">1</text>
</g>
</svg>
